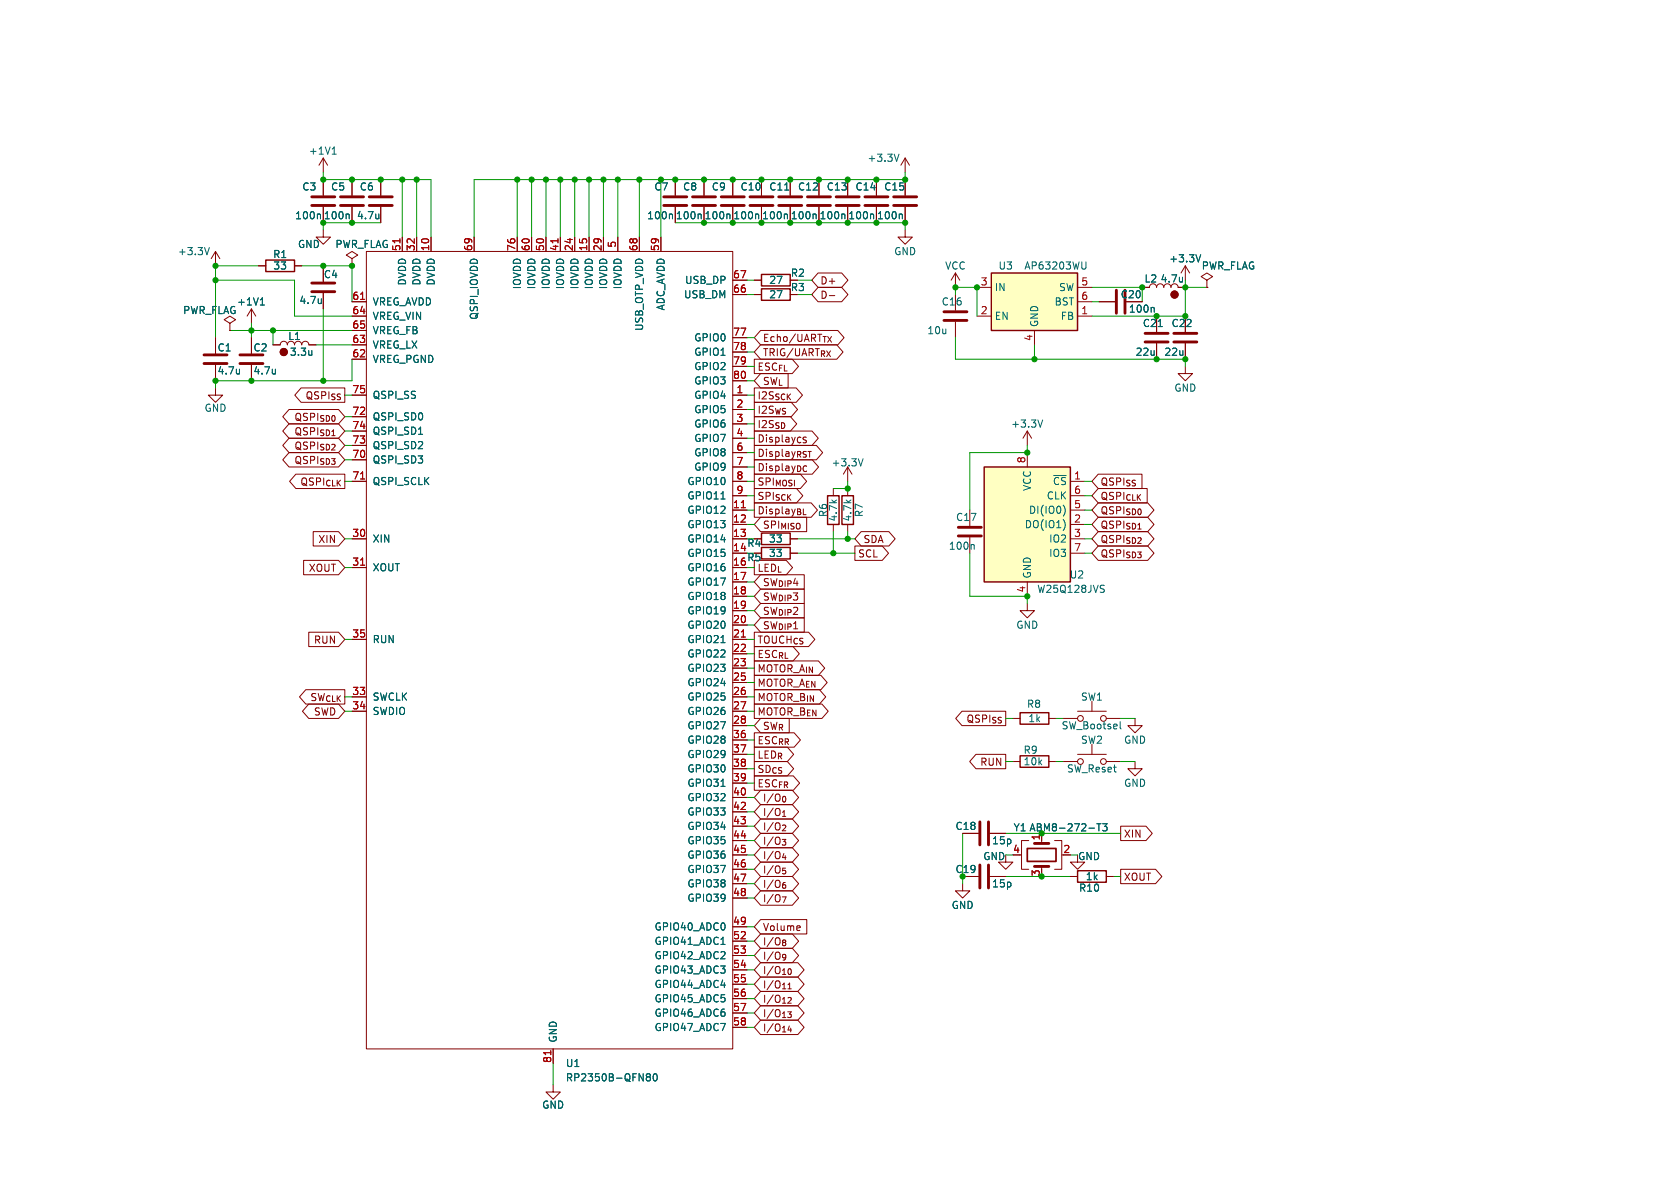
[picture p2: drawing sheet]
<svg xmlns="http://www.w3.org/2000/svg" width="297mm" height="210mm" viewBox="0 0 297 210" stroke-linecap="round" stroke-linejoin="round" font-family="sans-serif">
<g fill="#840000" stroke="#840000" stroke-width=".18">
<circle cx="207.6" cy="52.1" r=".63"/>
<circle cx="50.2" cy="62.2" r=".63"/>
</g>
<path d="M134.6 31.8v2.7M134.6 36.6v2.8M149.9 31.8v2.7M149.9 36.6v2.8M38.1 68.6v1.3h1.3l-1.3 1.2-1.3-1.2h1.3M171.4 90.2v2.8M171.4 95v2.8" fill="none" stroke="#840000" stroke-width=".18"/>
<path d="M132.6 34.8h4.1M132.6 36.3h4.1M147.8 34.8h4.1M147.8 36.3h4.1M169.4 93.2h4.1M169.4 94.7h4.1" fill="none" stroke="#840000" stroke-width=".51"/>
<path d="M133.9 37.8l.2 .2v.7M149.2 37.8l.2 .2v.7M172 96.3l.2 .1v.7" fill="none" stroke="#006464" stroke-width=".18"/>
<path d="M174 82.6h15.2v20.3h-15.2z" fill="#ffffc2"/>
<path d="M47 46h5.1v2h-5.1zM134.6 51.1h5.1v2h-5.1zM134.6 48.5h5.1v2h-5.1zM134.6 96.8h5.1v2h-5.1zM134.6 94.2h5.1v2.1h-5.1zM146.3 87.6h2v5.1h-2zM148.8 87.6h2.1v5.1h-2.1zM174 82.6h15.2v20.3h-15.2zM180.3 133.6h5.1v2h-5.1zM180.3 126h5.1v2h-5.1zM190.5 153.9h5.1v2.1h-5.1z" fill="none" stroke="#840000" stroke-width=".25"/>
<g fill="none" stroke="#840000" stroke-width=".18">
<path d="M57.1 27.9l-.7 1.3M57.1 27.9l.8 1.3M57.1 27.9v2.6M57.1 31.8v2.7M57.1 36.6v2.8M62.2 31.8v2.7M62.2 36.6v2.8M67.3 31.8v2.7M67.3 36.6v2.8M124.5 31.8v2.7M124.5 36.6v2.8M129.5 31.8v2.7"/>
<path d="M129.5 36.6v2.8M139.7 31.8v2.7M139.7 36.6v2.8M144.8 31.8v2.7M144.8 36.6v2.8M154.9 31.8v2.7M154.9 36.6v2.8M160 27.9l-.7 1.3M160 27.9l.8 1.3M160 27.9v2.6M38.1 44.5v2.5M38.1 59.7v2.8"/>
<path d="M38.1 44.5l-.8 1.2M38.1 44.5l.8 1.2M40.6 57.2l1.1-.7-1.1-.6-1 .6 1 .7v1.2M40.6 58.4h.1M44.4 59.7v2.8M45.7 47h1.3M52.1 47h1.2M57.1 40.6v1.3h1.3l-1.3 1.3-1.2-1.3h1.2M62.2 45.7l1-.6-1-.6-1 .6 1 .6v1.3M62.2 47h.1M62.2 53.3h2.6M62.2 55.9h2.6"/>
<path d="M62.2 58.4h2.6M64.8 44.5h64.7v140.9h-64.7zM71.1 41.9v2.6M73.7 41.9v2.6M76.2 41.9v2.6M83.8 41.9v2.6M91.4 41.9v2.6M94 41.9v2.6M96.5 41.9v2.6M99.1 41.9v2.6M101.6 41.9v2.6M104.1 41.9v2.6"/>
<path d="M106.7 41.9v2.6M109.2 41.9v2.6M113 41.9v2.6M116.8 41.9v2.6M129.5 49.5h2.6M129.5 52.1h2.6M129.5 59.7h2.6M133.3 49.5h1.3M133.3 52.1h1.3M160 40.6v1.3h1.3l-1.3 1.3-1.3-1.3h1.3M168.9 48.3v2.5M168.9 52.1v2.8"/>
<path d="M168.9 56.9v2.8M168.9 48.3l-.8 1.2M168.9 48.3l.8 1.2M194.3 53.3h2.8M199.1 53.3h2.8M201.9 50.8h1.3a.64 .64 0 0 1 .6-.6 .64 .64 0 0 1 .7 .6 .64 .64 0 0 1 .6-.6 .64 .64 0 0 1 .6 .6 .64 .64 0 0 1 .7-.6 .64 .64 0 0 1 .6 .6 .64 .64 0 0 1 .6-.6 .64 .64 0 0 1 .7 .6h1.2M204.5 55.9v2.8M209.5 47l-.7 1.3M209.5 47l.8 1.3M209.5 47v2.5M209.5 55.9v2.8M38.1 64.5v2.8"/>
<path d="M44.4 64.5v2.8M48.3 61h1.2a.64 .64 0 0 1 .7-.7 .64 .64 0 0 1 .6 .7 .64 .64 0 0 1 .6-.7 .64 .64 0 0 1 .7 .7 .64 .64 0 0 1 .6-.7 .64 .64 0 0 1 .6 .7 .64 .64 0 0 1 .7-.7 .64 .64 0 0 1 .6 .7h1.3M62.2 61h2.6M62.2 63.5h2.6M62.2 69.9h2.6M62.2 73.7h2.6M62.2 76.2h2.6M62.2 78.7h2.6M129.5 69.9h2.6M129.5 62.2h2.6M129.5 64.8h2.6M129.5 67.3h2.6"/>
<path d="M129.5 72.4h2.6M129.5 74.9h2.6M129.5 77.5h2.6M181.6 76.2v2.5M181.6 76.2l-.8 1.3M181.6 76.2l.8 1.3M204.5 60.7v2.8M209.5 64.8v1.2h1.3l-1.3 1.3-1.2-1.3h1.2M209.5 60.7v2.8M62.2 85.1h2.6M62.2 95.3h2.6M62.2 81.3h2.6"/>
<path d="M129.5 85.1h2.6M129.5 87.6h2.6M129.5 90.2h2.6M129.5 92.7h2.6M129.5 95.3h2.6M129.5 97.8h2.6M129.5 80h2.6M129.5 82.6h2.6M139.7 95.3h1.3M139.7 97.8h1.3M147.3 86.4v1.2M147.3 92.7v1.3"/>
<path d="M149.9 82.6v2.5M149.9 86.4v1.2M149.9 92.7v1.3M149.9 82.6l-.8 1.2M149.9 82.6l.7 1.2M181.6 80v2.6M189.2 85.1h2.6M189.2 87.6h2.6M189.2 90.2h2.6M189.2 92.7h2.6M189.2 95.3h2.6M189.2 97.8h2.6"/>
<path d="M62.2 100.3h2.6M62.2 113h2.6M129.5 100.3h2.6M129.5 113h2.6M129.5 102.9h2.6M129.5 105.4h2.6M129.5 108h2.6M129.5 110.5h2.6M129.5 115.6h2.6M129.5 118.1h2.6M181.6 106.7v1.3h1.3l-1.3 1.2-1.3-1.2h1.3M181.6 102.9v2.5"/>
<path d="M62.2 123.2h2.6M62.2 125.7h2.6M129.5 123.2h2.6M129.5 125.7h2.6M129.5 120.7h2.6M129.5 128.3h2.6M129.5 130.8h2.6M129.5 133.4h2.6M129.5 135.9h2.6M129.5 138.4h2.6M179.1 134.6h1.2M179.1 127h1.2"/>
<path d="M185.4 134.6h1.3M185.4 127h1.3M188 134.6h2.5M188 127h2.5M190.5 125.7h5.1M190.5 133.4h5.1M193 124v1.7M193 131.6v1.8M195.6 134.6h2.5M195.6 127h2.5M200.7 127v1.3h1.2l-1.2 1.2-1.3-1.2h1.3M200.7 134.6v1.3h-1.3l1.3 1.3 1.2-1.3h-1.2"/>
<path d="M129.5 141h2.6M129.5 143.5h2.6M129.5 146.1h2.6M129.5 148.6h2.6M129.5 151.1h2.6M129.5 153.7h2.6M129.5 156.2h2.6M129.5 158.8h2.6M170.2 156.2v1.3h1.2l-1.2 1.3-1.3-1.3h1.3M170.2 154.9h2.8M170.2 147.3h2.8M175 154.9h2.8"/>
<path d="M175 147.3h2.8M177.8 151.1v1.3h1.3l-1.3 1.3-1.3-1.3h1.3M180.3 151.1h.3M181.9 148.6h-1.3v5.1h1.3M184.1 147.3v1.3M184.1 153.2v.5M186.4 148.6h1.3v5.1h-1.3M189.2 154.9h1.3M190.5 151.1v1.3h-1.3l1.3 1.3 1.3-1.3h-1.3M195.6 154.9h1.2M129.5 163.8h2.6M129.5 166.4h2.6"/>
<path d="M129.5 168.9h2.6M129.5 171.5h2.6M129.5 174h2.6M129.5 176.5h2.6M129.5 179.1h2.6M97.8 191.8v1.2h1.3l-1.3 1.3-1.3-1.3h1.3M97.8 185.4v2.6M129.5 181.6h2.6"/>
<circle cx="191" cy="127" r=".51"/>
<circle cx="191" cy="134.6" r=".51"/>
<circle cx="195.1" cy="127" r=".51"/>
<circle cx="195.1" cy="134.6" r=".51"/>
</g>
<g fill="none" stroke="#006464" stroke-width=".18">
<path d="M56.5 37.8l.2 .2v.7M58.7 27.2h.7M58.8 26.3l.3-.3v1.2M61.6 37.8l.1 .2v.7M67 37.8v.9M67 38.6h-.1M123.8 37.8l.2 .2v.7M128.9 37.8l.1 .2v.7M138.7 33.6h.7M139 37.8l.2 .2v.7M144.1 37.8l.2 .2v.7M154.3 37.8l.1 .2v.7"/>
<path d="M158.9 27.2l-.4 1.3M37 43.8l-.4 1.2M203.9 54.3l.2 .2v.7M204.8 57.7h.7M209 49v.9M209 49.7v.1M212.3 45l-.5 1.3M42.3 65.3v.8M42.3 66v.1M48.7 65.3v.8M48.7 66l-.1 .1M55.1 62v.8"/>
<path d="M55.1 62.7h.1M74 76.8h.7M184.3 74.2l-.4 1.3M127.5 88.2h.7M152.6 81.1l-.4 1.3M188 89.4a1.49 1.49 0 0 1 0 1.8M188.3 92.4v.8M127.5 113.6h.7M194.7 103.4l.5 .1M195 104.1l.2 .3-.2 .3M127.5 139h.7M198 127.6v1.1l.2 .1"/>
<path d="M192.5 146.4h1M193.9 145.6h.7M194.3 145.6v1.3M194.9 145.6h.8l-.4 .5 .4 .1v.6l-.2 .1-.6-.1M127.5 166.9h.7M114.3 190.2l.2 .2M114.3 189.9l.2-.1 .4 .1 .1 .2-.3 .3M114.5 190.4h.2M114.5 190.4l-.2 .1M114.7 190.4l.3 .2-.1 .4-.2 .1-.4-.1M115.6 189.9l.2-.1a.68 .68 0 0 1 .4 .6 .68 .68 0 0 1-.4 .7l-.2-.1-.1-.4z"/>
</g>
<path d="M63.7 52.9h.8M70.7 42.2v.7M98.6 42.2v.7M63.7 84.7h.8M63.7 99.9h.8M131.1 89.8h.7M131.1 112.6h.7M97.4 185.7v.7" fill="none" stroke="#a90000" stroke-width=".18"/>
<g fill="none" stroke="#840000" stroke-width=".51">
<path d="M55.1 34.8h4.1M55.1 36.3h4.1M60.2 34.8h4.1M60.2 36.3h4.1M65.3 34.8h4M65.3 36.3h4M122.4 34.8h4.1M122.4 36.3h4.1M127.5 34.8h4.1M127.5 36.3h4.1M137.7 34.8h4M137.7 36.3h4"/>
<path d="M142.7 34.8h4.1M142.7 36.3h4.1M152.9 34.8h4.1M152.9 36.3h4.1M166.9 55.1h4M166.9 56.6h4M197.4 51.3v4.1M198.9 51.3v4.1M202.4 58.9h4.1M207.5 58.9h4.1M36.1 62.7h4M36.1 64.3h4"/>
<path d="M42.4 62.7h4.1M42.4 64.3h4.1M202.4 60.5h4.1M207.5 60.5h4.1M173.2 145.3v4.1M173.2 152.9v4.1M174.8 145.3v4.1M174.8 152.9v4.1M182.9 149.1h2.5M182.9 153.2h2.5"/>
</g>
<path d="M181.6 150h5.1v2.3h-5.1z" fill="none" stroke="#840000" stroke-width=".3"/>
<path d="M175.3 48.3h15.2v10.1h-15.2z" fill="#ffffc2"/>
<path d="M175.3 48.3h15.2v10.1h-15.2z" fill="none" stroke="#840000" stroke-width=".25"/>
<g fill="none" stroke="#840000" stroke-width=".18">
<path d="M57.1 31.8v2.7M57.1 36.6v2.8M62.2 31.8v2.7M62.2 36.6v2.8M67.3 31.8v2.7M67.3 36.6v2.8M119.4 31.8v2.7M119.4 36.6v2.8M124.5 31.8v2.7M124.5 36.6v2.8M129.5 31.8v2.7M129.5 36.6v2.8"/>
<path d="M134.6 31.8v2.7M134.6 36.6v2.8M139.7 31.8v2.7M139.7 36.6v2.8M144.8 31.8v2.7M144.8 36.6v2.8M149.9 31.8v2.7M149.9 36.6v2.8M154.9 31.8v2.7M154.9 36.6v2.8M160 31.8v2.7M160 36.6v2.8"/>
<path d="M38.1 59.7v2.8M40.6 58.4h.1M44.4 54.6l-.7 1.3M44.4 54.6l.8 1.3M44.4 54.6v2.6M44.4 59.7v2.8M45.7 47h1.3M52.1 47h1.2M57.1 47v2.8M57.1 51.8v2.8M62.2 47h.1M62.2 55.9h2.6"/>
<path d="M62.2 53.3h2.6M62.2 58.4h2.6M71.1 41.9v2.6M73.7 41.9v2.6M76.2 41.9v2.6M83.8 41.9v2.6M91.4 41.9v2.6M94 41.9v2.6M96.5 41.9v2.6M99.1 41.9v2.6M101.6 41.9v2.6M104.1 41.9v2.6"/>
<path d="M106.7 41.9v2.6M109.2 41.9v2.6M113 41.9v2.6M116.8 41.9v2.6M129.5 49.5h2.6M129.5 52.1h2.6M129.5 59.7h2.6M133.3 49.5h1.3M133.3 52.1h1.3M134.5 58.4h13.6l1.1 1.3-1.1 1.3h-13.6l-1.2-1.3zM144.6 50.8h4.2l1.1 1.3-1.1 1.2h-4.2l-1.1-1.2zM144.6 48.3h4.2l1.1 1.2-1.1 1.3h-4.2l-1.1-1.3z"/>
<path d="M146.6 52.3h1M172.7 50.8h2.6M172.7 55.9h2.6M182.9 58.4v2.6M190.5 50.8h2.5M190.5 55.9h2.5M190.5 53.3h2.5M194.3 53.3h2.8M199.1 53.3h2.8M201.9 50.8h1.3M204.5 55.9v2.8M208.3 50.8h1.2"/>
<path d="M209.5 55.9v2.8M213.4 49.5l1-.6-1-.6-1.1 .6 1.1 .6v1.3M213.4 50.8h.1M38.1 64.5v2.8M44.4 64.5v2.8M48.3 61h1.2M51.1 74.9h8.7l1.2 1.3-1.2 1.3h-8.7l-1.1-1.3zM51.1 72.4h8.7l1.2 1.3-1.2 1.2h-8.7l-1.1-1.2zM51.1 77.5h8.7l1.2 1.2-1.2 1.3h-8.7l-1.1-1.3zM53.2 68.6h7.8v2.5h-7.8l-1.1-1.2zM54.6 61h1.3M62.2 61h2.6"/>
<path d="M62.2 63.5h2.6M62.2 69.9h2.6M62.2 73.7h2.6M62.2 76.2h2.6M62.2 78.7h2.6M129.5 69.9h2.6M129.5 62.2h2.6M129.5 64.8h2.6M129.5 67.3h2.6M129.5 72.4h2.6M129.5 74.9h2.6M129.5 77.5h2.6"/>
<path d="M133.3 71.1h6.6l1.1 1.3-1.1 1.3h-6.6zM133.3 63.5h6.8l1.1 1.3-1.1 1.2h-6.8zM133.3 76.2h10.3l1.1 1.3-1.1 1.2h-10.3zM133.3 68.6h7.5l1.1 1.3-1.1 1.2h-7.5zM133.3 78.7h11l1.1 1.3-1.1 1.3h-11zM133.3 73.7h6.4l1.2 1.2-1.2 1.3h-6.4zM134.5 61h13.4l1.1 1.2-1.1 1.3h-13.4l-1.2-1.3zM134.5 66h4.8v2.6h-4.8l-1.2-1.3zM204.5 60.7v2.8M209.5 60.7v2.8M51.1 80h8.7l1.2 1.3-1.2 1.3h-8.7l-1.1-1.3zM52.3 83.8h8.7v2.6h-8.7l-1.1-1.3z"/>
<path d="M53.7 99.1h6.1l1.2 1.2-1.2 1.3h-6.1zM55.4 94h4.4l1.2 1.3-1.2 1.2h-4.4zM62.2 81.3h2.6M62.2 85.1h2.6M62.2 95.3h2.6M129.5 85.1h2.6M129.5 95.3h2.6M129.5 80h2.6M129.5 82.6h2.6M129.5 87.6h2.6M129.5 90.2h2.6M129.5 92.7h2.6"/>
<path d="M129.5 97.8h2.6M133.3 99.1h5.7l1.1 1.2-1.1 1.3h-5.7zM133.3 83.8h8.2l1.1 1.3-1.1 1.3h-8.2zM133.3 81.3h10.3l1.1 1.3-1.1 1.2h-10.3zM133.3 86.4h7.5l1.1 1.2-1.1 1.3h-7.5zM133.3 88.9h10.1l1.1 1.3-1.1 1.2h-10.1zM134.5 91.4h8.1v2.6h-8.1l-1.2-1.3zM139.7 95.3h1.3M139.7 97.8h1.3M151.1 96.5h4.9l1.1 1.3-1.1 1.3h-4.9zM152.2 94h4.9l1.2 1.3-1.2 1.2h-4.9l-1.1-1.2zM194.2 91.4h8.7l1.1 1.3-1.1 1.3h-8.7l-1.2-1.3z"/>
<path d="M194.2 83.8h7.7v2.6h-7.7l-1.2-1.3zM194.2 86.4h8.6v2.5h-8.6l-1.2-1.3zM194.2 88.9h8.7l1.1 1.3-1.1 1.2h-8.7l-1.2-1.2zM194.2 94h8.7l1.1 1.3-1.1 1.2h-8.7l-1.2-1.2zM194.2 96.5h8.7l1.1 1.3-1.1 1.3h-8.7l-1.2-1.3zM54.6 111.8h5.2l1.2 1.2-1.2 1.3h-5.2zM62.2 100.3h2.6M62.2 113h2.6M129.5 100.3h2.6M129.5 113h2.6M129.5 102.9h2.6M129.5 105.4h2.6"/>
<path d="M129.5 108h2.6M129.5 110.5h2.6M129.5 115.6h2.6M129.5 118.1h2.6M133.3 119.4h11.8l1.1 1.3-1.1 1.2h-11.8zM133.3 116.8h11.4l1.1 1.3-1.1 1.3h-11.4zM133.3 114.3h6.9l1.1 1.3-1.1 1.2h-6.9zM133.3 111.8h9.6l1.2 1.2-1.2 1.3h-9.6zM134.5 106.7h7.7v2.5h-7.7l-1.2-1.2zM134.5 104.1h7.7v2.6h-7.7l-1.2-1.3zM134.5 101.6h7.7v2.5h-7.7l-1.2-1.2zM134.5 109.2h7.7v2.6h-7.7l-1.2-1.3z"/>
<path d="M54.1 121.9h6.9v2.6h-6.9l-1.2-1.3zM54.6 124.5h5.2l1.2 1.2-1.2 1.3h-5.2l-1.1-1.3zM62.2 123.2h2.6M62.2 125.7h2.6M129.5 123.2h2.6M129.5 125.7h2.6M129.5 120.7h2.6M129.5 128.3h2.6M129.5 130.8h2.6M129.5 133.4h2.6M129.5 135.9h2.6M129.5 138.4h2.6"/>
<path d="M133.3 129.5h7.1l1.1 1.3-1.1 1.3h-7.1zM133.3 132.1h5.9l1.1 1.3-1.1 1.2h-5.9zM133.3 121.9h11.6l1.1 1.3-1.1 1.3h-11.6zM133.3 124.5h12l1.1 1.2-1.1 1.3h-12zM133.3 134.6h5.9l1.1 1.3-1.1 1.3h-5.9zM133.3 137.2h7l1.1 1.2-1.1 1.3h-7zM134.5 127h5v2.5h-5l-1.2-1.2zM134.5 139.7h5.6l1.1 1.3-1.1 1.2h-5.6l-1.2-1.2zM170.1 125.7h7.7v2.6h-7.7l-1.1-1.3zM172.5 133.3h5.3v2.6h-5.3l-1.1-1.3zM129.5 141h2.6M129.5 143.5h2.6"/>
<path d="M129.5 146.1h2.6M129.5 148.6h2.6M129.5 151.1h2.6M129.5 153.7h2.6M129.5 156.2h2.6M129.5 158.8h2.6M134.5 157.5h5.6l1.1 1.3-1.1 1.2h-5.6l-1.2-1.2zM134.5 147.3h5.6l1.1 1.3-1.1 1.3h-5.6l-1.2-1.3zM134.5 154.9h5.6l1.1 1.3-1.1 1.3h-5.6l-1.2-1.3zM134.5 152.4h5.6l1.1 1.3-1.1 1.2h-5.6l-1.2-1.2zM134.5 149.9h5.6l1.1 1.2-1.1 1.3h-5.6l-1.2-1.3zM134.5 144.8h5.6l1.1 1.3-1.1 1.2h-5.6l-1.2-1.2z"/>
<path d="M134.5 142.2h5.6l1.1 1.3-1.1 1.3h-5.6l-1.2-1.3zM170.2 154.9h2.8M170.2 147.3h2.8M175 154.9h2.8M175 147.3h2.8M184.1 147.3v1.3M189.2 154.9h1.3M195.6 154.9h1.2M198.1 146h4.5l1.1 1.3-1.1 1.3h-4.5zM198.1 153.7h6.2l1.1 1.2-1.1 1.3h-6.2zM129.5 163.8h2.6M129.5 166.4h2.6"/>
<path d="M129.5 168.9h2.6M129.5 171.5h2.6M129.5 174h2.6M129.5 176.5h2.6M129.5 179.1h2.6M134.5 165.1h5.6l1.1 1.3-1.1 1.2h-5.6l-1.2-1.2zM134.5 162.6h8.1v2.5h-8.1l-1.2-1.3zM134.5 167.6h5.6l1.1 1.3-1.1 1.3h-5.6l-1.2-1.3zM134.5 170.2h6.5l1.2 1.3-1.2 1.2h-6.5l-1.2-1.2zM134.5 172.7h6.5l1.2 1.3-1.2 1.3h-6.5l-1.2-1.3zM134.5 177.8h6.5l1.2 1.3-1.2 1.2h-6.5l-1.2-1.2zM134.5 175.3h6.5l1.2 1.2-1.2 1.3h-6.5l-1.2-1.3z"/>
<path d="M141.3 163.7l.2 .3-.6 .1M141.4 164.4l-.1 .1M97.8 185.4v2.6M129.5 181.6h2.6M134.5 180.3h6.5l1.2 1.3-1.2 1.3h-6.5l-1.2-1.3z"/>
<circle cx="207.6" cy="52.1" r=".63"/>
<circle cx="50.2" cy="62.2" r=".63"/>
</g>
<g fill="none" stroke="#006464" stroke-width=".18">
<path d="M56.5 37.8l.2 .2v.7M61.6 37.8l.1 .2v.7M67 37.8v.9M67 38.6h-.1M118.7 37.8l.2 .2v.7M123.8 37.8l.2 .2v.7M128.9 37.8l.1 .2v.7M133.9 37.8l.2 .2v.7M138.7 33.6h.7M139 37.8l.2 .2v.7M144.1 37.8l.2 .2v.7M149.2 37.8l.2 .2v.7"/>
<path d="M154.3 37.8l.1 .2v.7M159.3 37.8l.2 .2v.7M46 53.9h.7M46.1 53l.3-.4v1.3M56.8 52.8v.9M56.8 53.5v.1M192 46.3v1l-.1 .2-.4 .1M203.9 54.3l.2 .2v.7M204.8 57.7h.7M209 49v.9M209 49.7v.1M212.3 45l-.5 1.3"/>
<path d="M42.3 65.3v.8M42.3 66v.1M48.7 65.3v.8M48.7 66l-.1 .1M55.1 62v.8M55.1 62.7h.1M74 76.8h.7M127.5 88.2h.7M127.5 113.6h.7M127.5 139h.7M192.5 146.4h1M193.9 145.6h.7"/>
<path d="M194.3 145.6v1.3M194.9 145.6h.8l-.4 .5 .4 .1v.6l-.2 .1-.6-.1M127.5 166.9h.7M114.3 190.2l.2 .2M114.3 189.9l.2-.1 .4 .1 .1 .2-.3 .3M114.5 190.4h.2M114.5 190.4l-.2 .1M114.7 190.4l.3 .2-.1 .4-.2 .1-.4-.1M115.6 189.9l.2-.1a.68 .68 0 0 1 .4 .6 .68 .68 0 0 1-.4 .7l-.2-.1-.1-.4z"/>
</g>
<path d="M117.3 34.8h4.1M117.3 36.3h4.1M158 34.8h4.1M158 36.3h4.1M55.1 50h4.1M55.1 51.6h4.1" fill="none" stroke="#840000" stroke-width=".51"/>
<g fill="none" stroke="#009600" stroke-width=".18">
<path d="M57.1 30.5v1.3h19.1v10.1M67.3 39.4h-10.2v1.2M71.1 31.8v10.1M73.7 31.8v10.1M91.4 31.8v10.1M94 31.8v10.1M96.5 31.8v10.1M99.1 31.8v10.1M101.6 31.8v10.1M104.1 31.8v10.1M106.7 31.8v10.1M109.2 31.8v10.1"/>
<path d="M113 31.8v10.1M116.8 31.8v10.1M119.4 39.4h40.6v1.2M160 30.5v1.3h-76.2v10.1M38.1 49.5h14v6.4h10.1M40.6 58.4h21.6M44.4 57.2v2.5M45.7 47h-7.6v12.7M48.3 58.4v2.6M53.3 47h8.9v6.3M57.1 54.6v12.7M132.1 49.5h1.2"/>
<path d="M132.1 59.7h1.2M132.1 52.1h1.2M141 49.5h2.5M141 52.1h2.5M168.9 59.7v3.8h40.6v1.3M168.9 52.1v-1.3h3.8v5.1M193 50.8h8.9v2.5M193 53.3h1.3M209.5 49.5v6.4h-16.5M209.5 50.8h3.9M55.9 61h6.3M62.2 63.5v3.8h-24.1v1.3"/>
<path d="M132.1 74.9h1.2M132.1 69.9h1.2M132.1 62.2h1.2M132.1 67.3h1.2M132.1 64.8h1.2M132.1 77.5h1.2M132.1 72.4h1.2M181.6 78.7v1.3h-10.2v10.2M182.9 61v2.5M61 95.3h1.2M132.1 90.2h1.2M132.1 82.6h1.2"/>
<path d="M132.1 85.1h1.2M132.1 92.7h1.2M132.1 87.6h1.2M132.1 80h1.2M141 95.3h10.1M141 97.8h10.1M147.3 94v3.8M149.9 85.1v1.3h-2.6M149.9 94v1.3M171.4 97.8v7.6h10.2v1.3M191.8 95.3h1.2M191.8 97.8h1.2"/>
<path d="M191.8 90.2h1.2M191.8 85.1h1.2M191.8 92.7h1.2M191.8 87.6h1.2M61 100.3h1.2M61 113h1.2M132.1 102.9h1.2M132.1 100.3h1.2M132.1 105.4h1.2M132.1 110.5h1.2M132.1 115.6h1.2M132.1 118.1h1.2"/>
<path d="M132.1 113h1.2M132.1 108h1.2M61 125.7h1.2M132.1 128.3h1.2M132.1 130.8h1.2M132.1 133.4h1.2M132.1 125.7h1.2M132.1 120.7h1.2M132.1 123.2h1.2M132.1 138.4h1.2M132.1 135.9h1.2M177.8 134.6h1.3"/>
<path d="M186.7 127h1.3M186.7 134.6h1.3M198.1 127h2.6M198.1 134.6h2.6M132.1 151.1h1.2M132.1 141h1.2M132.1 143.5h1.2M132.1 148.6h1.2M132.1 146.1h1.2M132.1 156.2h1.2M132.1 153.7h1.2M132.1 158.8h1.2"/>
<path d="M170.2 147.3v8.9M177.8 151.1h1.3M177.8 154.9h11.4M177.8 147.3h20.3M189.2 151.1h1.3M196.8 154.9h1.3M132.1 176.5h1.2M132.1 174h1.2M132.1 171.5h1.2M132.1 179.1h1.2M132.1 166.4h1.2M132.1 163.8h1.2"/>
<path d="M132.1 168.9h1.2M97.8 188v3.8M132.1 181.6h1.2"/>
</g>
<path d="M63.7 52.9h.8M70.7 42.2v.7M98.6 42.2v.7M63.7 84.7h.8M63.7 99.9h.8M131.1 89.8h.7M131.1 112.6h.7M97.4 185.7v.7" fill="none" stroke="#a90000" stroke-width=".18"/>
<g fill="#009600" stroke="#009600" stroke-width=".18">
<circle cx="96.5" cy="31.8" r=".46"/>
<circle cx="94" cy="31.8" r=".46"/>
<circle cx="91.4" cy="31.8" r=".46"/>
<circle cx="116.8" cy="31.8" r=".46"/>
<circle cx="113" cy="31.8" r=".46"/>
<circle cx="106.7" cy="31.8" r=".46"/>
<circle cx="109.2" cy="31.8" r=".46"/>
<circle cx="104.1" cy="31.8" r=".46"/>
<circle cx="99.1" cy="31.8" r=".46"/>
<circle cx="101.6" cy="31.8" r=".46"/>
<circle cx="73.7" cy="31.8" r=".46"/>
<circle cx="119.4" cy="31.8" r=".46"/>
<circle cx="124.5" cy="31.8" r=".46"/>
<circle cx="124.5" cy="39.4" r=".46"/>
<circle cx="44.4" cy="58.4" r=".46"/>
<circle cx="62.2" cy="47" r=".46"/>
<circle cx="57.1" cy="47" r=".46"/>
<circle cx="48.3" cy="58.4" r=".46"/>
<circle cx="38.1" cy="49.5" r=".46"/>
<circle cx="38.1" cy="47" r=".46"/>
<circle cx="57.1" cy="39.4" r=".46"/>
<circle cx="67.3" cy="31.8" r=".46"/>
<circle cx="71.1" cy="31.8" r=".46"/>
<circle cx="62.2" cy="31.8" r=".46"/>
<circle cx="57.1" cy="31.8" r=".46"/>
<circle cx="62.2" cy="39.4" r=".46"/>
<circle cx="57.1" cy="67.3" r=".46"/>
<circle cx="38.1" cy="67.3" r=".46"/>
<circle cx="44.4" cy="67.3" r=".46"/>
<circle cx="201.9" cy="50.8" r=".46"/>
<circle cx="182.9" cy="63.5" r=".46"/>
<circle cx="181.6" cy="80" r=".46"/>
<circle cx="168.9" cy="50.8" r=".46"/>
<circle cx="172.7" cy="50.8" r=".46"/>
<circle cx="149.9" cy="39.4" r=".46"/>
<circle cx="134.6" cy="31.8" r=".46"/>
<circle cx="129.5" cy="31.8" r=".46"/>
<circle cx="139.7" cy="39.4" r=".46"/>
<circle cx="134.6" cy="39.4" r=".46"/>
<circle cx="129.5" cy="39.4" r=".46"/>
<circle cx="139.7" cy="31.8" r=".46"/>
<circle cx="144.8" cy="31.8" r=".46"/>
<circle cx="144.8" cy="39.4" r=".46"/>
<circle cx="154.9" cy="39.4" r=".46"/>
<circle cx="149.9" cy="31.8" r=".46"/>
<circle cx="181.6" cy="105.4" r=".46"/>
<circle cx="170.2" cy="154.9" r=".46"/>
<circle cx="184.1" cy="154.9" r=".46"/>
<circle cx="149.9" cy="86.4" r=".46"/>
<circle cx="149.9" cy="95.3" r=".46"/>
<circle cx="147.3" cy="97.8" r=".46"/>
<circle cx="209.5" cy="55.9" r=".46"/>
<circle cx="209.5" cy="50.8" r=".46"/>
<circle cx="204.5" cy="55.9" r=".46"/>
<circle cx="204.5" cy="63.5" r=".46"/>
<circle cx="209.5" cy="63.5" r=".46"/>
<circle cx="160" cy="39.4" r=".46"/>
<circle cx="154.9" cy="31.8" r=".46"/>
<circle cx="160" cy="31.8" r=".46"/>
</g>
<g font-size="1.8" fill="#006464">
<text x="54.5" y="27.5">+1V1</text>
<text x="153.3" y="28.8">+3.3V</text>
<text x="53.3" y="33.9">C3</text>
<text x="58.4" y="33.9">C5</text>
<text x="63.5" y="33.9">C6</text>
<text x="115.6" y="33.9">C7</text>
<text x="120.7" y="33.9">C8</text>
<text x="125.7" y="33.9">C9</text>
<text x="130.8" y="33.9">C10</text>
<text x="135.9" y="33.9">C11</text>
<text x="141" y="33.9">C12</text>
<text x="146.1" y="33.9">C13</text>
<text x="151.1" y="33.9">C14</text>
<text x="156.2" y="33.9">C15</text>
<text x="52.1" y="39">100n</text>
<text x="57.2" y="39">100n</text>
<text x="63" y="39">4.7u</text>
<text x="114.3" y="39">100n</text>
<text x="119.4" y="39">100n</text>
<text x="124.5" y="39">100n</text>
<text x="129.5" y="39">100n</text>
<text x="134.6" y="39">100n</text>
<text x="139.7" y="39">100n</text>
<text x="144.8" y="39">100n</text>
<text x="149.9" y="39">100n</text>
<text x="154.9" y="39">100n</text>
<text x="31.3" y="45.3">+3.3V</text>
<text x="48.2" y="45.8">R1</text>
<text x="48.2" y="47.9">33</text>
<text x="52.6" y="44">GND</text>
<text x="59.2" y="44">PWR_FLAG</text>
<text x="158" y="45.3">GND</text>
<text x="167" y="47.9">VCC</text>
<text x="176.4" y="47.9">U3</text>
<text x="181" y="47.9">AP63203WU</text>
<text x="206.6" y="46.6">+3.3V</text>
<text x="212.4" y="47.9">PWR_FLAG</text>
<text x="52.8" y="53.9">4.7u</text>
<text x="57.2" y="49.4">C4</text>
<text x="72" y="50.6" transform="rotate(-90 72 50.6)">DVDD</text>
<text x="74.5" y="50.6" transform="rotate(-90 74.5 50.6)">DVDD</text>
<text x="77.1" y="50.6" transform="rotate(-90 77.1 50.6)">DVDD</text>
<text x="92.3" y="51.2" transform="rotate(-90 92.3 51.2)">IOVDD</text>
<text x="94.8" y="51.2" transform="rotate(-90 94.8 51.2)">IOVDD</text>
<text x="97.4" y="51.2" transform="rotate(-90 97.4 51.2)">IOVDD</text>
<text x="99.9" y="51.2" transform="rotate(-90 99.9 51.2)">IOVDD</text>
<text x="102.5" y="51.2" transform="rotate(-90 102.5 51.2)">IOVDD</text>
<text x="105" y="51.2" transform="rotate(-90 105 51.2)">IOVDD</text>
<text x="107.5" y="51.2" transform="rotate(-90 107.5 51.2)">IOVDD</text>
<text x="110.1" y="51.2" transform="rotate(-90 110.1 51.2)">IOVDD</text>
<text x="120.8" y="52.9">USB_DM</text>
<text x="121" y="50.4">USB_DP</text>
<text x="135.9" y="52.9">27</text>
<text x="135.9" y="50.4">27</text>
<text x="175.8" y="51.7">IN</text>
<text x="187.1" y="51.7">SW</text>
<text x="198" y="52.9">C20</text>
<text x="202.2" y="50.1">L2</text>
<text x="205.1" y="50.1">4.7u</text>
<text x="32.3" y="55.7">PWR_FLAG</text>
<text x="41.8" y="54.2">+1V1</text>
<text x="65.8" y="54.2">VREG_AVDD</text>
<text x="65.8" y="56.7">VREG_VIN</text>
<text x="65.8" y="59.3">VREG_FB</text>
<text x="84.7" y="56.6" transform="rotate(-90 84.7 56.6)">QSPI_IOVDD</text>
<text x="113.9" y="58.6" transform="rotate(-90 113.9 58.6)">USB_OTP_VDD</text>
<text x="117.7" y="55" transform="rotate(-90 117.7 55)">ADC_AVDD</text>
<text x="163.8" y="59.3">10u</text>
<text x="166.4" y="54.2">C16</text>
<text x="175.8" y="56.7">EN</text>
<text x="183.7" y="57.9" transform="rotate(-90 183.7 57.9)">GND</text>
<text x="186.3" y="54.2">BST</text>
<text x="187.4" y="56.7">FB</text>
<text x="199.5" y="55.5">100n</text>
<text x="201.9" y="58">C21</text>
<text x="207" y="58">C22</text>
<text x="38.4" y="62.3">C1</text>
<text x="44.7" y="62.3">C2</text>
<text x="50.8" y="60.3">L1</text>
<text x="51.2" y="63.1">3.3u</text>
<text x="65.8" y="61.8">VREG_LX</text>
<text x="65.8" y="64.4">VREG_PGND</text>
<text x="122.6" y="60.6">GPIO0</text>
<text x="122.6" y="63.1">GPIO1</text>
<text x="122.6" y="65.6">GPIO2</text>
<text x="200.7" y="63.1">22u</text>
<text x="205.7" y="63.1">22u</text>
<text x="38.4" y="66.4">4.7u</text>
<text x="44.7" y="66.4">4.7u</text>
<text x="65.8" y="70.7">QSPI_SS</text>
<text x="122.6" y="68.2">GPIO3</text>
<text x="122.6" y="70.7">GPIO4</text>
<text x="207.5" y="69.4">GND</text>
<text x="36.1" y="73">GND</text>
<text x="65.8" y="74.5">QSPI_SD0</text>
<text x="65.8" y="77.1">QSPI_SD1</text>
<text x="122.6" y="73.3">GPIO5</text>
<text x="122.6" y="75.8">GPIO6</text>
<text x="178.7" y="75.8">+3.3V</text>
<text x="65.8" y="79.6">QSPI_SD2</text>
<text x="65.8" y="82.1">QSPI_SD3</text>
<text x="122.6" y="78.3">GPIO7</text>
<text x="122.6" y="80.9">GPIO8</text>
<text x="122.6" y="83.4">GPIO9</text>
<text x="146.9" y="82.7">+3.3V</text>
<text x="65.8" y="86">QSPI_SCLK</text>
<text x="121.4" y="86">GPIO10</text>
<text x="121.4" y="88.5">GPIO11</text>
<text x="182.5" y="86.9" transform="rotate(-90 182.5 86.9)">VCC</text>
<text x="185" y="88.5">CLK</text>
<text x="186" y="86">~{CS}</text>
<text x="121.4" y="91">GPIO12</text>
<text x="121.4" y="93.6">GPIO13</text>
<text x="146.4" y="91.5" transform="rotate(-90 146.4 91.5)">R6</text>
<text x="148.2" y="92.3" transform="rotate(-90 148.2 92.3)">4.7k</text>
<text x="150.7" y="92.3" transform="rotate(-90 150.7 92.3)">4.7k</text>
<text x="152.8" y="91.5" transform="rotate(-90 152.8 91.5)">R7</text>
<text x="168.9" y="92.3">C17</text>
<text x="181.1" y="93.6">DO(IO1)</text>
<text x="181.8" y="91">DI(IO0)</text>
<text x="65.8" y="96.1">XIN</text>
<text x="65.8" y="101.2">XOUT</text>
<text x="121.4" y="96.1">GPIO14</text>
<text x="121.4" y="98.7">GPIO15</text>
<text x="121.4" y="101.2">GPIO16</text>
<text x="135.8" y="98.7">33</text>
<text x="135.8" y="96.1">33</text>
<text x="167.6" y="97.4">100n</text>
<text x="185.4" y="96.1">IO2</text>
<text x="185.4" y="98.7">IO3</text>
<text x="121.4" y="103.7">GPIO17</text>
<text x="121.4" y="106.3">GPIO18</text>
<text x="182.5" y="102.4" transform="rotate(-90 182.5 102.4)">GND</text>
<text x="183.3" y="105">W25Q128JVS</text>
<text x="189" y="102.5">U2</text>
<text x="65.8" y="113.9">RUN</text>
<text x="121.4" y="108.8">GPIO19</text>
<text x="121.4" y="111.4">GPIO20</text>
<text x="121.4" y="113.9">GPIO21</text>
<text x="179.6" y="111.4">GND</text>
<text x="121.4" y="116.4">GPIO22</text>
<text x="121.4" y="119">GPIO23</text>
<text x="65.8" y="124.1">SWCLK</text>
<text x="121.4" y="121.5">GPIO24</text>
<text x="121.4" y="124.1">GPIO25</text>
<text x="181.5" y="125.3">R8</text>
<text x="191" y="124.1">SW1</text>
<text x="65.8" y="126.6">SWDIO</text>
<text x="121.4" y="126.6">GPIO26</text>
<text x="121.4" y="129.1">GPIO27</text>
<text x="121.4" y="131.7">GPIO28</text>
<text x="181.7" y="127.9">1k</text>
<text x="187.6" y="129.1">SW_Bootsel</text>
<text x="191" y="131.7">SW2</text>
<text x="198.6" y="131.7">GND</text>
<text x="121.4" y="134.2">GPIO29</text>
<text x="121.4" y="136.8">GPIO30</text>
<text x="180.9" y="133.5">R9</text>
<text x="180.9" y="135.5">10k</text>
<text x="188.5" y="136.8">SW_Reset</text>
<text x="121.4" y="139.3">GPIO31</text>
<text x="121.4" y="141.8">GPIO32</text>
<text x="198.6" y="139.3">GND</text>
<text x="121.4" y="144.4">GPIO33</text>
<text x="121.4" y="146.9">GPIO34</text>
<text x="121.4" y="149.5">GPIO35</text>
<text x="168.8" y="146.9">C18</text>
<text x="175.3" y="149.5">15p</text>
<text x="121.4" y="152">GPIO36</text>
<text x="121.4" y="154.5">GPIO37</text>
<text x="168.8" y="154.5">C19</text>
<text x="173.7" y="152.2">GND</text>
<text x="190.5" y="152.2">GND</text>
<text x="191.9" y="155.8">1k</text>
<text x="121.4" y="157.1">GPIO38</text>
<text x="121.4" y="159.6">GPIO39</text>
<text x="168.1" y="160.9">GND</text>
<text x="175.3" y="157.1">15p</text>
<text x="190.7" y="157.8">R10</text>
<text x="115.6" y="164.7">GPIO40_ADC0</text>
<text x="115.6" y="167.2">GPIO41_ADC1</text>
<text x="115.6" y="169.8">GPIO42_ADC2</text>
<text x="115.6" y="172.3">GPIO43_ADC3</text>
<text x="115.6" y="174.9">GPIO44_ADC4</text>
<text x="115.6" y="177.4">GPIO45_ADC5</text>
<text x="115.6" y="179.9">GPIO46_ADC6</text>
<text x="98.7" y="184.4" transform="rotate(-90 98.7 184.4)">GND</text>
<text x="115.6" y="182.5">GPIO47_ADC7</text>
<text x="99.9" y="188.8">U1</text>
<text x="99.9" y="191.4">RP2350B-QFN80</text>
<text x="95.8" y="196.2">GND</text>
</g>
<g font-size="1.8" fill="#a90000">
<text x="70.9" y="44.5" transform="rotate(-90 70.9 44.5)">51</text>
<text x="73.4" y="44.5" transform="rotate(-90 73.4 44.5)">32</text>
<text x="75.9" y="44.5" transform="rotate(-90 75.9 44.5)">10</text>
<text x="83.6" y="44.5" transform="rotate(-90 83.6 44.5)">69</text>
<text x="91.2" y="44.5" transform="rotate(-90 91.2 44.5)">76</text>
<text x="93.7" y="44.5" transform="rotate(-90 93.7 44.5)">60</text>
<text x="96.3" y="44.5" transform="rotate(-90 96.3 44.5)">50</text>
<text x="98.8" y="44.5" transform="rotate(-90 98.8 44.5)">41</text>
<text x="101.3" y="44.5" transform="rotate(-90 101.3 44.5)">24</text>
<text x="103.9" y="44.5" transform="rotate(-90 103.9 44.5)">15</text>
<text x="106.4" y="44.5" transform="rotate(-90 106.4 44.5)">29</text>
<text x="109" y="43.9" transform="rotate(-90 109 43.9)">5</text>
<text x="112.8" y="44.5" transform="rotate(-90 112.8 44.5)">68</text>
<text x="116.6" y="44.5" transform="rotate(-90 116.6 44.5)">59</text>
<text x="62.2" y="53.1">61</text>
<text x="129.5" y="49.3">67</text>
<text x="129.5" y="51.8">66</text>
<text x="173.3" y="50.5">3</text>
<text x="191.1" y="50.5">5</text>
<text x="191.1" y="53.1">6</text>
<text x="62.2" y="55.6">64</text>
<text x="62.2" y="58.2">65</text>
<text x="129.5" y="59.4">77</text>
<text x="173.3" y="55.6">2</text>
<text x="191.1" y="55.6">1</text>
<text x="62.2" y="60.7">63</text>
<text x="62.2" y="63.2">62</text>
<text x="129.5" y="62">78</text>
<text x="129.5" y="64.5">79</text>
<text x="182.6" y="60.4" transform="rotate(-90 182.6 60.4)">4</text>
<text x="62.2" y="69.6">75</text>
<text x="129.5" y="67.1">80</text>
<text x="130.1" y="69.6">1</text>
<text x="62.2" y="73.4">72</text>
<text x="62.2" y="75.9">74</text>
<text x="130.1" y="72.1">2</text>
<text x="130.1" y="74.7">3</text>
<text x="130.1" y="77.2">4</text>
<text x="62.2" y="78.5">73</text>
<text x="62.2" y="81">70</text>
<text x="130.1" y="79.8">6</text>
<text x="130.1" y="82.3">7</text>
<text x="181.4" y="82" transform="rotate(-90 181.4 82)">8</text>
<text x="62.2" y="84.8">71</text>
<text x="129.5" y="89.9">11</text>
<text x="130.1" y="84.8">8</text>
<text x="130.1" y="87.4">9</text>
<text x="189.8" y="84.8">1</text>
<text x="189.8" y="87.4">6</text>
<text x="189.8" y="89.9">5</text>
<text x="62.2" y="95">30</text>
<text x="129.5" y="92.5">12</text>
<text x="129.5" y="95">13</text>
<text x="189.8" y="92.5">2</text>
<text x="189.8" y="95">3</text>
<text x="62.2" y="100.1">31</text>
<text x="129.5" y="97.5">14</text>
<text x="129.5" y="100.1">16</text>
<text x="189.8" y="97.5">7</text>
<text x="129.5" y="102.6">17</text>
<text x="129.5" y="105.2">18</text>
<text x="129.5" y="107.7">19</text>
<text x="181.4" y="104.8" transform="rotate(-90 181.4 104.8)">4</text>
<text x="62.2" y="112.8">35</text>
<text x="129.5" y="110.2">20</text>
<text x="129.5" y="112.8">21</text>
<text x="129.5" y="115.3">22</text>
<text x="129.5" y="117.9">23</text>
<text x="62.2" y="122.9">33</text>
<text x="62.2" y="125.5">34</text>
<text x="129.5" y="120.4">25</text>
<text x="129.5" y="122.9">26</text>
<text x="129.5" y="125.5">27</text>
<text x="129.5" y="128">28</text>
<text x="129.5" y="130.6">36</text>
<text x="129.5" y="133.1">37</text>
<text x="129.5" y="135.6">38</text>
<text x="129.5" y="138.2">39</text>
<text x="129.5" y="140.7">40</text>
<text x="129.5" y="143.3">42</text>
<text x="129.5" y="145.8">43</text>
<text x="129.5" y="148.3">44</text>
<text x="183.9" y="148.7" transform="rotate(-90 183.9 148.7)">1</text>
<text x="129.5" y="150.9">45</text>
<text x="129.5" y="153.4">46</text>
<text x="129.5" y="156">47</text>
<text x="179" y="150.9">4</text>
<text x="183.9" y="155" transform="rotate(-90 183.9 155)">3</text>
<text x="187.9" y="150.9">2</text>
<text x="129.5" y="158.5">48</text>
<text x="129.5" y="163.6">49</text>
<text x="129.5" y="166.1">52</text>
<text x="129.5" y="168.7">53</text>
<text x="129.5" y="171.2">54</text>
<text x="129.5" y="173.7">55</text>
<text x="129.5" y="176.3">56</text>
<text x="129.5" y="178.8">57</text>
<text x="129.5" y="181.4">58</text>
<text x="97.5" y="188" transform="rotate(-90 97.5 188)">81</text>
</g>
<g font-size="1.8" fill="#840000">
<text x="139.7" y="51.7">R3</text>
<text x="139.7" y="49.1">R2</text>
<text x="144.9" y="53">D-</text>
<text x="144.9" y="50.5">D+</text>
<text x="133.8" y="65.7">ESC_{FL}</text>
<text x="134.8" y="60.6">Echo/UART_{TX}</text>
<text x="134.8" y="63.2">TRIG/UART_{RX}</text>
<text x="133.8" y="70.8">I2S_{SCK}</text>
<text x="134.8" y="68.3">SW_{L}</text>
<text x="133.8" y="73.3">I2S_{WS}</text>
<text x="133.8" y="75.9">I2S_{SD}</text>
<text x="133.8" y="83.5">Display_{DC}</text>
<text x="133.8" y="78.4">Display_{CS}</text>
<text x="133.8" y="81">Display_{RST}</text>
<text x="133.8" y="86">SPI_{MOSI}</text>
<text x="133.8" y="88.6">SPI_{SCK}</text>
<text x="194.5" y="86">QSPI_{SS}</text>
<text x="194.5" y="88.6">QSPI_{CLK}</text>
<text x="133.8" y="91.1">Display_{BL}</text>
<text x="134.8" y="93.7">SPI_{MISO}</text>
<text x="194.5" y="93.7">QSPI_{SD1}</text>
<text x="194.5" y="91.1">QSPI_{SD0}</text>
<text x="54.5" y="101.3">XOUT</text>
<text x="56.2" y="96.2">XIN</text>
<text x="132" y="99.4">R5</text>
<text x="132" y="96.9">R4</text>
<text x="133.8" y="101.3">LED_{L}</text>
<text x="151.6" y="98.7">SCL</text>
<text x="152.6" y="96.2">SDA</text>
<text x="194.5" y="96.2">QSPI_{SD2}</text>
<text x="194.5" y="98.7">QSPI_{SD3}</text>
<text x="134.8" y="106.4">SW_{DIP}3</text>
<text x="134.8" y="103.8">SW_{DIP}4</text>
<text x="55.4" y="114">RUN</text>
<text x="133.8" y="114">TOUCH_{CS}</text>
<text x="134.8" y="108.9">SW_{DIP}2</text>
<text x="134.8" y="111.4">SW_{DIP}1</text>
<text x="133.8" y="119.1">MOTOR_A_{IN}</text>
<text x="133.8" y="116.5">ESC_{RL}</text>
<text x="133.8" y="121.6">MOTOR_A_{EN}</text>
<text x="133.8" y="124.1">MOTOR_B_{IN}</text>
<text x="55.4" y="126.7">SWD</text>
<text x="133.8" y="131.8">ESC_{RR}</text>
<text x="133.8" y="126.7">MOTOR_B_{EN}</text>
<text x="134.8" y="129.2">SW_{R}</text>
<text x="133.8" y="134.3">LED_{R}</text>
<text x="133.8" y="136.8">SD_{CS}</text>
<text x="173.2" y="135.6">RUN</text>
<text x="133.8" y="139.4">ESC_{FR}</text>
<text x="134.8" y="141.9">I/O_{0}</text>
<text x="134.8" y="149.5">I/O_{3}</text>
<text x="134.8" y="147">I/O_{2}</text>
<text x="134.8" y="144.5">I/O_{1}</text>
<text x="198.6" y="148.3">XIN</text>
<text x="134.8" y="154.6">I/O_{5}</text>
<text x="134.8" y="152.1">I/O_{4}</text>
<text x="198.6" y="155.9">XOUT</text>
<text x="134.8" y="159.7">I/O_{7}</text>
<text x="134.8" y="157.2">I/O_{6}</text>
<text x="134.8" y="167.3">I/O_{8}</text>
<text x="134.8" y="164.8">Volume</text>
<text x="134.8" y="169.9">I/O_{9}</text>
<text x="134.8" y="172.4">I/O_{10}</text>
<text x="134.8" y="174.9">I/O_{11}</text>
<text x="134.8" y="177.5">I/O_{12}</text>
<text x="134.8" y="180">I/O_{13}</text>
<text x="134.8" y="182.6">I/O_{14}</text>
</g>
<g font-size="1.8" fill="#009600">
<text x="53.9" y="70.8">QSPI_{SS}</text>
<text x="51.9" y="77.2">QSPI_{SD1}</text>
<text x="51.9" y="74.6">QSPI_{SD0}</text>
<text x="51.9" y="79.7">QSPI_{SD2}</text>
<text x="51.9" y="82.2">QSPI_{SD3}</text>
<text x="53" y="86">QSPI_{CLK}</text>
<text x="54.7" y="124.1">SW_{CLK}</text>
<text x="170.7" y="128">QSPI_{SS}</text>
<text x="179.1" y="147.2">Y1 ABM8-272-T3</text>
</g>
</svg>
